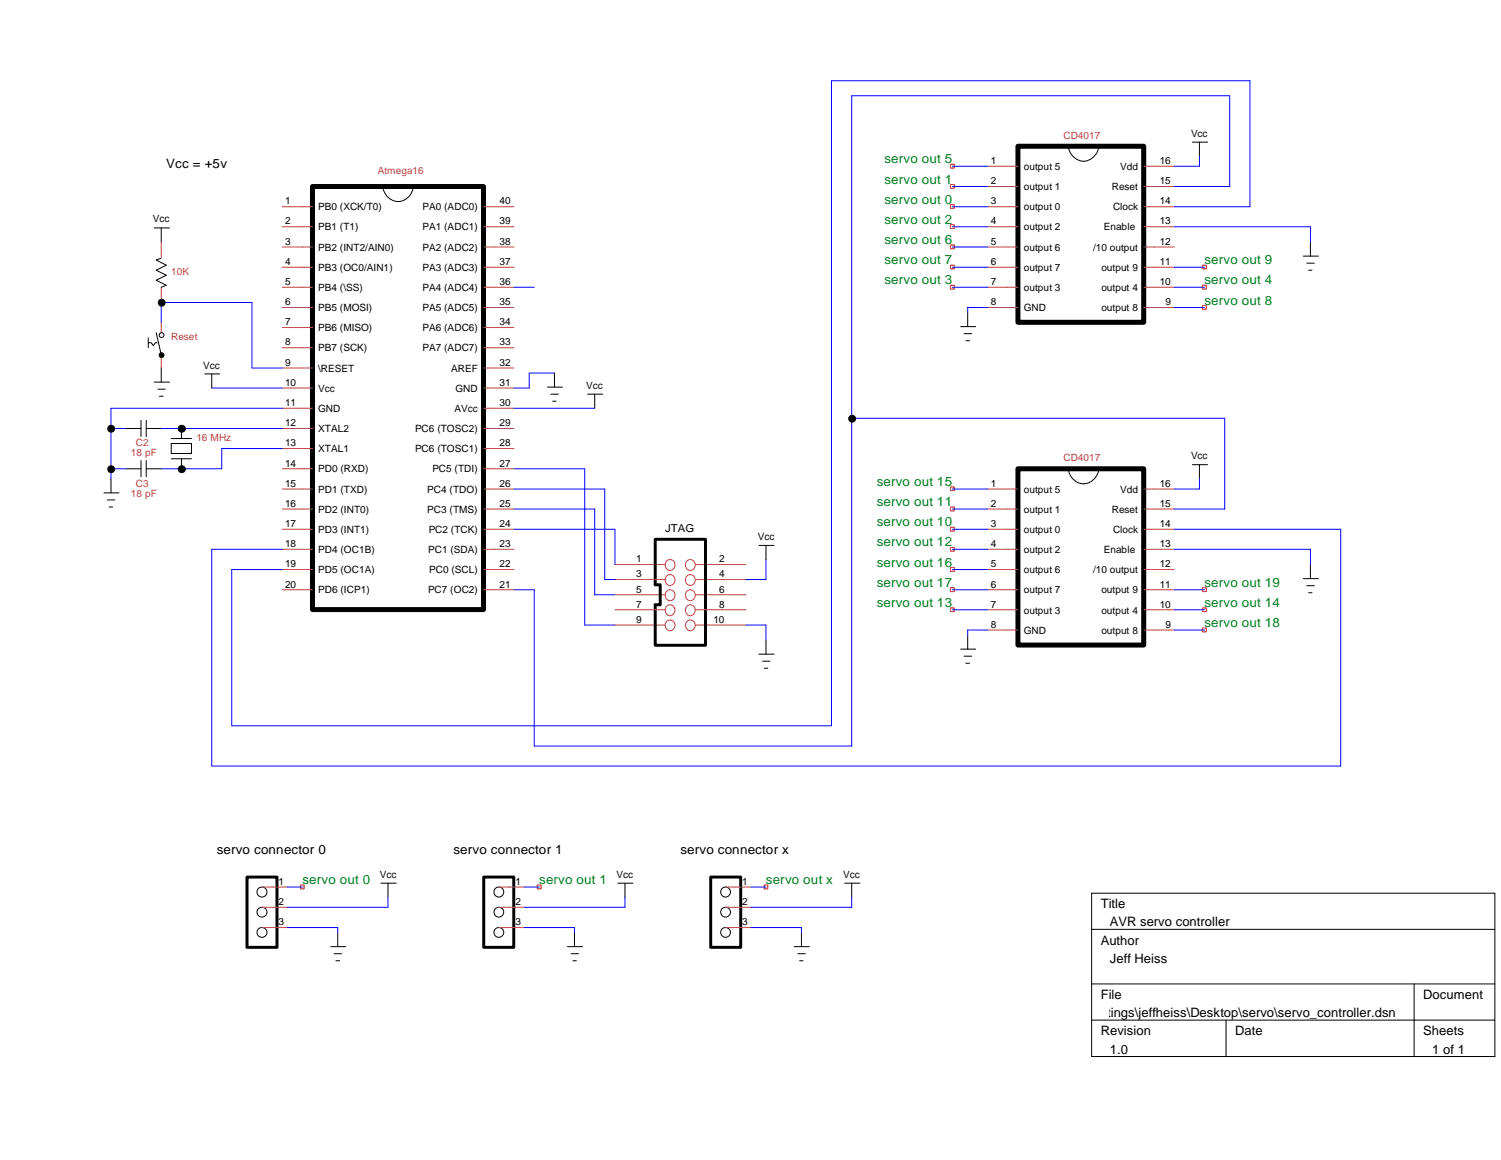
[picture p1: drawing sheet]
<svg xmlns="http://www.w3.org/2000/svg" width="279mm" height="216mm" viewBox="0 0 279 216" stroke-linecap="round" stroke-linejoin="round" font-family="sans-serif">
<path d="M58.2 34.7h31.8v78.8h-31.8zM189.5 27.2h23.4v32.8h-23.4zM189.5 87.2h23.4v32.9h-23.4z" fill="none" stroke="#000" stroke-width=".93"/>
<g fill="none" stroke="#c04040" stroke-width=".19">
<path d="M52.5 38.5h5.7M90 38.5h5.7M183.9 38.5h5.6M183.9 30.9h5.6M183.9 34.7h5.6M212.9 38.5h5.7M212.9 30.9h5.7M212.9 34.7h5.7M30 45v2.8M30 53.5v2.8M52.5 42.2h5.7M52.5 46h5.7"/>
<path d="M52.5 49.7h5.7M52.5 53.5h5.7M52.5 57.2h5.7M90 42.2h5.7M90 46h5.7M90 49.7h5.7M90 53.5h5.7M90 57.2h5.7M183.9 42.2h5.6M183.9 46h5.6M183.9 49.7h5.6M183.9 53.5h5.6"/>
<path d="M183.9 57.2h5.6M212.9 42.2h5.7M212.9 46h5.7M212.9 49.7h5.7M212.9 53.5h5.7M212.9 57.2h5.7M30 60v1.9M30 66.6v1.9M52.5 61h5.7M52.5 64.7h5.7M52.5 68.5h5.7M52.5 72.2h5.7"/>
<path d="M52.5 76h5.7M52.5 79.8h5.7M90 61h5.7M90 64.7h5.7M90 68.5h5.7M90 72.2h5.7M90 76h5.7M90 79.8h5.7M52.5 83.5h5.7M52.5 87.2h5.7M52.5 91h5.7M52.5 94.7h5.7"/>
<path d="M52.5 98.5h5.7M90 83.5h5.7M90 87.2h5.7M90 91h5.7M90 94.7h5.7M90 98.5h5.7M183.9 91h5.6M183.9 94.7h5.6M183.9 98.5h5.6M212.9 91h5.7M212.9 94.7h5.7M212.9 98.5h5.7"/>
<path d="M52.5 102.2h5.7M52.5 106h5.7M52.5 109.8h5.7M90 102.2h5.7M90 106h5.7M90 109.8h5.7M114.5 105.1h9.3M114.5 107.9h9.3M114.5 110.7h9.3M114.5 116.3h9.3M114.5 113.5h9.3M124.1 104.4a.95 .95 0 0 1 1.3 .1 .95 .95 0 0 1 0 1.3 .95 .95 0 0 1-1.3 .1 1.15 1.15 0 0 1 0-1.5z"/>
<path d="M124.1 110.1a.95 .95 0 0 1 1.3 0 .95 .95 0 0 1 0 1.3 .95 .95 0 0 1-1.3 .1 1.15 1.15 0 0 1 0-1.4zM124.1 107.2a.95 .95 0 0 1 1.3 .1 .95 .95 0 0 1 0 1.3 .95 .95 0 0 1-1.3 .1 1.15 1.15 0 0 1 0-1.5zM124.1 112.9a.95 .95 0 0 1 1.3 0 .95 .95 0 0 1 0 1.3 .95 .95 0 0 1-1.3 .1 1.15 1.15 0 0 1 0-1.4zM127.8 104.4a.95 .95 0 0 1 1.4 .1 .95 .95 0 0 1 0 1.3 .95 .95 0 0 1-1.4 .1 1.15 1.15 0 0 1 0-1.5zM127.8 107.2a.95 .95 0 0 1 1.4 .1 .95 .95 0 0 1 0 1.3 .95 .95 0 0 1-1.4 .1 1.15 1.15 0 0 1 0-1.5zM127.8 110.1a.95 .95 0 0 1 1.4 0 .95 .95 0 0 1 0 1.3 .95 .95 0 0 1-1.4 .1 1.15 1.15 0 0 1 0-1.4zM127.8 112.9a.95 .95 0 0 1 1.4 0 .95 .95 0 0 1 0 1.3 .95 .95 0 0 1-1.4 .1 1.15 1.15 0 0 1 0-1.4zM129.5 105.1h9.4M129.5 107.9h9.4M129.5 110.7h9.4M129.5 116.3h9.4M129.5 113.5h9.4"/>
<path d="M183.9 102.2h5.6M183.9 106h5.6M183.9 109.8h5.6M183.9 113.5h5.6M183.9 117.3h5.6M212.9 102.2h5.7M212.9 106h5.7M212.9 109.8h5.7M212.9 113.5h5.7M212.9 117.3h5.7M48.8 165.1h4.7M48.8 168.9h4.7"/>
<path d="M48.8 172.6h4.7M92.9 165.1h4.7M92.9 168.9h4.7M92.9 172.6h4.7M135.1 165.1h4.7M135.1 168.9h4.7M135.1 172.6h4.7"/>
<circle cx="124.7" cy="116.4" r=".95"/>
<circle cx="128.5" cy="116.4" r=".95"/>
</g>
<g fill="none" stroke="#000" stroke-width=".19">
<path d="M71.3 34.7a2.82 2.82 0 0 0 2.8 2.8 2.82 2.82 0 0 0 2.8-2.8M198.9 27.2a2.81 2.81 0 0 0 2.5 2.8 2.81 2.81 0 0 0 3-2.2l.1-.6M222 26.5h2.8M223.3 26.5v2.6M28.7 42.4h2.8M30 48l-.9 .4 1.8 1-1.8 .9 1.8 .9-1.8 1 1.8 .9-.9 .4M30 42.4v2.6M180.1 58.2v2.6M242.6 47.7h2.8M243.2 49h1.4M243.6 50.3h.6M243.9 45v2.7"/>
<path d="M23.5 79.8h2.7M26.2 78.2v3M27.2 79.8h2.8M27.2 78.2v3M27.6 63.8h.6l.3 .5 .4-.5h.4M27.6 62.9v1.8M28.7 71.1h2.8M29.1 61.9l.9 4.1M29.4 72.4h1.4M29.7 73.7h.7M30 68.5v2.6M33.8 79.8v1.8"/>
<path d="M38.1 69.6h2.8M39.4 69.6v2.6M101.9 72.1h2.8M102.5 73.4h1.4M102.9 74.7h.6M103.2 69.4v2.7M109.4 73.4h2.8M110.7 73.4v2.6M178.8 60.8h2.8M179.5 62.1h1.4M179.8 63.4h.7M19.3 91.7h2.8"/>
<path d="M20 93h1.4M20.3 94.4h.7M20.7 89.1v2.6M23.5 87.2h2.7M26.2 85.7v3M27.2 85.7v3M27.2 87.2h2.8M31.9 85.4h3.7M31.9 82.5h3.7v1.9h-3.7zM31.9 81.6h3.7M33.8 85.4v1.8M198.9 87.2a2.82 2.82 0 0 0 2.8 2.8 2.82 2.82 0 0 0 2.8-2.8"/>
<path d="M222 86.5h2.8M223.3 86.5v2.6M141.3 101.5h2.8M142.6 101.5v2.6M142.6 119.1v2.7M180.1 118.2v2.6M242.6 107.7h2.8M243.2 109h1.4M243.6 110.3h.6M243.9 105.1v2.6M141.3 121.8h2.8M141.9 123.1h1.4"/>
<path d="M142.3 124.4h.6M178.8 120.8h2.8M179.5 122.1h1.4M179.8 123.4h.7M61.6 176.2h2.7M62.2 177.5h1.4M62.5 178.8h.7M62.9 173.6v2.6M70.9 164.4h2.8M72.2 164.4v2.6M105.6 176.2h2.9M106.3 177.5h1.4"/>
<path d="M106.6 178.8h.7M106.9 173.6v2.6M115 164.4h2.8M116.3 164.4v2.6M147.8 176.2h2.9M148.5 177.5h1.4M148.8 178.8h.7M149.2 173.6v2.6M157.2 164.4h2.9M158.5 164.4v2.6M203.2 166.2h75.1v30.4h-75.1zM203.2 173h75.1"/>
<path d="M203.2 183.1h75.1M203.2 189.9h75.1M228.2 189.9v6.7M263.2 183.1v13.5"/>
<circle cx="30.1" cy="56.3" r=".64"/>
<circle cx="20.7" cy="79.8" r=".64"/>
<circle cx="30.1" cy="62.4" r=".45"/>
<circle cx="30.1" cy="66.1" r=".45"/>
<circle cx="33.8" cy="79.8" r=".66"/>
<circle cx="158.6" cy="77.9" r=".64"/>
<circle cx="20.7" cy="87.3" r=".64"/>
<circle cx="33.8" cy="87.3" r=".66"/>
<circle cx="48.8" cy="166" r=".94"/>
<circle cx="48.8" cy="169.8" r=".93"/>
<circle cx="48.8" cy="173.5" r=".93"/>
<circle cx="92.8" cy="166" r=".93"/>
<circle cx="92.9" cy="169.8" r=".91"/>
<circle cx="92.9" cy="173.5" r=".91"/>
<circle cx="135" cy="166" r=".93"/>
<circle cx="135.1" cy="173.5" r=".91"/>
<circle cx="135.1" cy="169.8" r=".91"/>
</g>
<g fill="none" stroke="#00f" stroke-width=".19">
<path d="M177.3 30.9h6.6M177.3 34.7h6.6M177.3 38.5h6.6M218.6 34.7h10.3v-16.9h-70.4v121.1h-59.1v-29.1h-3.7M218.6 38.5h14.1v-23.5h-77.9v120.1h-111.7v-29.1h9.4M223.3 29.1v1.8h-4.7M95.7 53.5h3.7M177.3 53.5h6.6M177.3 42.2h6.6M177.3 46h6.6M177.3 49.7h6.6M183.9 57.2h-3.8v1"/>
<path d="M218.6 53.5h5.6M218.6 42.2h25.3v2.8M218.6 49.7h5.6M218.6 57.2h5.6M20.7 79.8h2.8M30 79.8h22.5M30 60v-3.7h16.9v12.2h5.6M39.4 72.2h13.1M52.5 76h-31.8v13.1M95.7 76h15M103.2 69.4h-4.7v2.8h-2.8M158.5 77.9h69.5v16.8h-9.4"/>
<path d="M20.7 87.2h2.8M52.5 83.5h-11.2v3.7h-11.3M95.7 87.2h13.1v29.1h5.7M95.7 98.5h18.8v6.6M95.7 91h16.9v16.9h1.9M95.7 94.7h15v16h3.8M177.3 98.5h6.6M177.3 91h6.6M177.3 94.7h6.6M218.6 98.5h31v44.1h-210.2v-40.4h13.1M223.3 89.1v1.9h-4.7M138.9 116.3h3.7v2.8"/>
<path d="M142.6 104.1v3.8h-3.7M177.3 102.2h6.6M177.3 106h6.6M177.3 109.8h6.6M177.3 113.5h6.6M183.9 117.3h-3.8v.9M218.6 102.2h25.3v2.9M218.6 109.8h5.6M218.6 113.5h5.6M218.6 117.3h5.6M53.5 165.1h2.8M53.5 172.6h9.4v1"/>
<path d="M72.2 167v1.9h-18.7M97.6 165.1h2.8M97.6 172.6h9.3v1M116.3 167v1.9h-18.7M139.8 165.1h2.8M139.8 172.6h9.4v1M158.5 167v1.9h-18.7"/>
</g>
<g fill="#000">
<circle cx="30.1" cy="56.3" r=".64"/>
<circle cx="20.7" cy="79.8" r=".64"/>
<circle cx="30.1" cy="66.1" r=".45"/>
<circle cx="33.8" cy="79.8" r=".66"/>
<circle cx="158.6" cy="77.9" r=".64"/>
<circle cx="20.7" cy="87.3" r=".64"/>
<circle cx="33.8" cy="87.3" r=".66"/>
</g>
<path d="M122 100.4h9.3v19.7h-9.3v-7.5h.9v-3.8h-.9zM46 163.2h5.6v13.1h-5.6zM90 163.2h5.6v13.1h-5.6zM132.3 163.2h5.6v13.1h-5.6z" fill="none" stroke="#000" stroke-width=".55"/>
<g fill="none" stroke="#f00" stroke-width=".19">
<path d="M176.9 38.1h.7v.7h-.7zM176.9 34.3h.7v.8h-.7zM176.9 30.6h.7v.7h-.7zM176.9 41.8h.7v.7h-.7zM176.9 53.1h.7v.7h-.7zM176.9 45.6h.7v.7h-.7zM176.9 49.4h.7v.6h-.7zM223.8 53.1h.7v.7h-.7zM223.8 56.9h.7v.7h-.7zM223.8 49.4h.7v.6h-.7zM176.9 98.1h.7v.7h-.7zM176.9 94.4h.7v.7h-.7z"/>
<path d="M176.9 90.6h.7v.7h-.7zM176.9 101.9h.7v.7h-.7zM176.9 113.2h.7v.6h-.7zM176.9 105.6h.7v.7h-.7zM176.9 109.4h.7v.7h-.7zM223.8 113.2h.7v.6h-.7zM223.8 116.9h.7v.7h-.7zM223.8 109.4h.7v.7h-.7zM55.9 164.7h.7v.7h-.7zM100 164.7h.7v.7h-.7zM142.2 164.7h.7v.7h-.7z"/>
</g>
<g font-size="2.4">
<text x="30.9" y="31.3">Vcc = +5v</text>
<text x="40.3" y="158.9">servo connector 0</text>
<text x="84.4" y="158.9">servo connector 1</text>
<text x="126.7" y="158.9">servo connector x</text>
<text x="204.9" y="169.1">Title</text>
<text x="206.6" y="172.4">AVR servo controller</text>
<text x="204.9" y="175.8">Author</text>
<text x="206.6" y="179.2">Jeff Heiss</text>
<text x="204.9" y="185.9">File</text>
<text x="264.9" y="185.9">Document</text>
<text x="181.6" y="189.3">C:\Documents and Settings\jeffheiss\Desktop\servo\servo_controller.dsn</text>
<text x="204.9" y="192.7">Revision</text>
<text x="206.6" y="196.1">1.0</text>
<text x="229.9" y="192.7">Date</text>
<text x="264.9" y="192.7">Sheets</text>
<text x="266.6" y="196.1">1 of 1</text>
</g>
<g font-size="2.4" fill="#008020">
<text x="164.6" y="34.2">servo out 1</text>
<text x="164.6" y="30.4">servo out 5</text>
<text x="164.6" y="37.9">servo out 0</text>
<text x="164.6" y="41.7">servo out 2</text>
<text x="164.6" y="45.4">servo out 6</text>
<text x="164.6" y="52.9">servo out 3</text>
<text x="164.6" y="49.2">servo out 7</text>
<text x="224.2" y="52.9">servo out 4</text>
<text x="224.2" y="49.2">servo out 9</text>
<text x="224.2" y="56.7">servo out 8</text>
<text x="163.2" y="94.2">servo out 11</text>
<text x="163.2" y="90.5">servo out 15</text>
<text x="163.2" y="98">servo out 10</text>
<text x="163.2" y="101.7">servo out 12</text>
<text x="163.2" y="105.5">servo out 16</text>
<text x="163.2" y="112.9">servo out 13</text>
<text x="163.2" y="109.2">servo out 17</text>
<text x="224.2" y="112.9">servo out 14</text>
<text x="224.2" y="109.2">servo out 19</text>
<text x="224.2" y="116.7">servo out 18</text>
<text x="56.3" y="164.5">servo out 0</text>
<text x="100.4" y="164.5">servo out 1</text>
<text x="142.6" y="164.5">servo out x</text>
</g>
<text font-size="2" x="123.8" y="99">JTAG</text>
<g font-size="1.9" fill="#c04040">
<text x="198" y="25.8">CD4017</text>
<text x="70.4" y="32.4">Atmega16</text>
<text x="31.9" y="51.2">10K</text>
<text x="31.9" y="63.4">Reset</text>
<text x="25.3" y="83.1">C2</text>
<text x="36.6" y="82.1">16 MHz</text>
<text x="24.4" y="85">18 pF</text>
<text x="198" y="85.9">CD4017</text>
<text x="24.4" y="92.5">18 pF</text>
<text x="25.3" y="90.6">C3</text>
</g>
<g font-size="1.9">
<text x="221.7" y="25.5">Vcc</text>
<text x="184.4" y="30.5">1</text>
<text x="184.4" y="34.3">2</text>
<text x="190.6" y="31.6">output 5</text>
<text x="190.6" y="35.4">output 1</text>
<text x="207" y="35.4">Reset</text>
<text x="208.5" y="31.6">Vdd</text>
<text x="215.9" y="34.3">15</text>
<text x="215.9" y="30.5">16</text>
<text x="28.4" y="41.4">Vcc</text>
<text x="53.1" y="38.1">1</text>
<text x="53.1" y="41.8">2</text>
<text x="59.2" y="39.2">PB0 (XCK/T0)</text>
<text x="78.7" y="39.2">PA0 (ADC0)</text>
<text x="93" y="41.8">39</text>
<text x="93" y="38.1">40</text>
<text x="184.4" y="38.1">3</text>
<text x="184.4" y="41.8">4</text>
<text x="190.6" y="39.2">output 0</text>
<text x="207.2" y="39.2">Clock</text>
<text x="215.9" y="41.8">13</text>
<text x="215.9" y="38.1">14</text>
<text x="53.1" y="45.6">3</text>
<text x="59.2" y="42.9">PB1 (T1)</text>
<text x="59.2" y="46.7">PB2 (INT2/AIN0)</text>
<text x="78.7" y="46.7">PA2 (ADC2)</text>
<text x="78.7" y="42.9">PA1 (ADC1)</text>
<text x="93" y="45.6">38</text>
<text x="184.4" y="45.6">5</text>
<text x="190.6" y="42.9">output 2</text>
<text x="190.6" y="46.7">output 6</text>
<text x="203.5" y="46.7">/10 output</text>
<text x="205.5" y="42.9">Enable</text>
<text x="215.9" y="45.6">12</text>
<text x="53.1" y="49.3">4</text>
<text x="53.1" y="53">5</text>
<text x="59.2" y="50.4">PB3 (OC0/AIN1)</text>
<text x="78.7" y="50.4">PA3 (ADC3)</text>
<text x="93" y="53">36</text>
<text x="93" y="49.3">37</text>
<text x="184.4" y="49.3">6</text>
<text x="184.4" y="53">7</text>
<text x="190.6" y="50.4">output 7</text>
<text x="205" y="50.4">output 9</text>
<text x="215.9" y="53">10</text>
<text x="215.9" y="49.3">11</text>
<text x="53.1" y="56.8">6</text>
<text x="59.2" y="54.1">PB4 (\SS)</text>
<text x="59.2" y="57.9">PB5 (MOSI)</text>
<text x="78.7" y="57.9">PA5 (ADC5)</text>
<text x="78.7" y="54.1">PA4 (ADC4)</text>
<text x="93" y="56.8">35</text>
<text x="184.4" y="56.8">8</text>
<text x="190.6" y="54.1">output 3</text>
<text x="190.6" y="57.9">GND</text>
<text x="205" y="57.9">output 8</text>
<text x="205" y="54.1">output 4</text>
<text x="217" y="56.8">9</text>
<text x="53.1" y="60.5">7</text>
<text x="53.1" y="64.3">8</text>
<text x="59.2" y="61.7">PB6 (MISO)</text>
<text x="59.2" y="65.4">PB7 (SCK)</text>
<text x="78.7" y="65.4">PA7 (ADC7)</text>
<text x="78.7" y="61.7">PA6 (ADC6)</text>
<text x="93" y="64.3">33</text>
<text x="93" y="60.5">34</text>
<text x="37.8" y="68.6">Vcc</text>
<text x="53.1" y="68.1">9</text>
<text x="53.1" y="71.8">10</text>
<text x="59.2" y="69.2">\RESET</text>
<text x="84" y="69.2">AREF</text>
<text x="93" y="71.8">31</text>
<text x="93" y="68.1">32</text>
<text x="53.1" y="75.6">11</text>
<text x="59.2" y="72.9">Vcc</text>
<text x="59.2" y="76.7">GND</text>
<text x="84.6" y="76.7">AVcc</text>
<text x="84.8" y="72.9">GND</text>
<text x="93" y="75.6">30</text>
<text x="109.1" y="72.4">Vcc</text>
<text x="53.1" y="79.3">12</text>
<text x="53.1" y="83.1">13</text>
<text x="59.2" y="80.4">XTAL2</text>
<text x="77.3" y="80.4">PC6 (TOSC2)</text>
<text x="93" y="83.1">28</text>
<text x="93" y="79.3">29</text>
<text x="53.1" y="86.8">14</text>
<text x="59.2" y="84.2">XTAL1</text>
<text x="59.2" y="87.9">PD0 (RXD)</text>
<text x="77.3" y="84.2">PC6 (TOSC1)</text>
<text x="80.5" y="87.9">PC5 (TDI)</text>
<text x="93" y="86.8">27</text>
<text x="221.7" y="85.5">Vcc</text>
<text x="53.1" y="90.6">15</text>
<text x="53.1" y="94.3">16</text>
<text x="59.2" y="91.7">PD1 (TXD)</text>
<text x="59.2" y="95.4">PD2 (INT0)</text>
<text x="79.5" y="95.4">PC3 (TMS)</text>
<text x="79.5" y="91.7">PC4 (TDO)</text>
<text x="93" y="94.3">25</text>
<text x="93" y="90.6">26</text>
<text x="184.4" y="90.6">1</text>
<text x="184.4" y="94.3">2</text>
<text x="190.6" y="91.7">output 5</text>
<text x="190.6" y="95.4">output 1</text>
<text x="207" y="95.4">Reset</text>
<text x="208.5" y="91.7">Vdd</text>
<text x="215.9" y="94.3">15</text>
<text x="215.9" y="90.6">16</text>
<text x="53.1" y="98.1">17</text>
<text x="53.1" y="101.8">18</text>
<text x="59.2" y="99.2">PD3 (INT1)</text>
<text x="79.8" y="99.2">PC2 (TCK)</text>
<text x="93" y="101.8">23</text>
<text x="93" y="98.1">24</text>
<text x="141.1" y="100.5">Vcc</text>
<text x="184.4" y="98.1">3</text>
<text x="184.4" y="101.8">4</text>
<text x="190.6" y="99.2">output 0</text>
<text x="207.2" y="99.2">Clock</text>
<text x="215.9" y="101.8">13</text>
<text x="215.9" y="98.1">14</text>
<text x="53.1" y="105.6">19</text>
<text x="59.2" y="103">PD4 (OC1B)</text>
<text x="59.2" y="106.7">PD5 (OC1A)</text>
<text x="79.7" y="103">PC1 (SDA)</text>
<text x="79.9" y="106.7">PC0 (SCL)</text>
<text x="93" y="105.6">22</text>
<text x="118.4" y="104.6">1</text>
<text x="118.4" y="107.4">3</text>
<text x="133.9" y="104.6">2</text>
<text x="133.9" y="107.4">4</text>
<text x="184.4" y="105.6">5</text>
<text x="190.6" y="103">output 2</text>
<text x="190.6" y="106.7">output 6</text>
<text x="203.5" y="106.7">/10 output</text>
<text x="205.5" y="103">Enable</text>
<text x="215.9" y="105.6">12</text>
<text x="53.1" y="109.3">20</text>
<text x="59.2" y="110.4">PD6 (ICP1)</text>
<text x="79.7" y="110.4">PC7 (OC2)</text>
<text x="93" y="109.3">21</text>
<text x="118.4" y="110.3">5</text>
<text x="118.4" y="113.1">7</text>
<text x="133.9" y="110.3">6</text>
<text x="133.9" y="113.1">8</text>
<text x="184.4" y="109.3">6</text>
<text x="184.4" y="113.1">7</text>
<text x="190.6" y="110.4">output 7</text>
<text x="205" y="110.4">output 9</text>
<text x="215.9" y="113.1">10</text>
<text x="215.9" y="109.3">11</text>
<text x="118.4" y="115.9">9</text>
<text x="132.8" y="115.9">10</text>
<text x="184.4" y="116.8">8</text>
<text x="190.6" y="114.2">output 3</text>
<text x="190.6" y="117.9">GND</text>
<text x="205" y="117.9">output 8</text>
<text x="205" y="114.2">output 4</text>
<text x="217" y="116.8">9</text>
<text x="51.9" y="164.7">1</text>
<text x="70.7" y="163.4">Vcc</text>
<text x="96" y="164.7">1</text>
<text x="114.8" y="163.4">Vcc</text>
<text x="138.2" y="164.7">1</text>
<text x="157" y="163.4">Vcc</text>
<text x="51.9" y="168.4">2</text>
<text x="51.9" y="172.2">3</text>
<text x="96" y="168.4">2</text>
<text x="96" y="172.2">3</text>
<text x="138.2" y="168.4">2</text>
<text x="138.2" y="172.2">3</text>
</g>
</svg>
